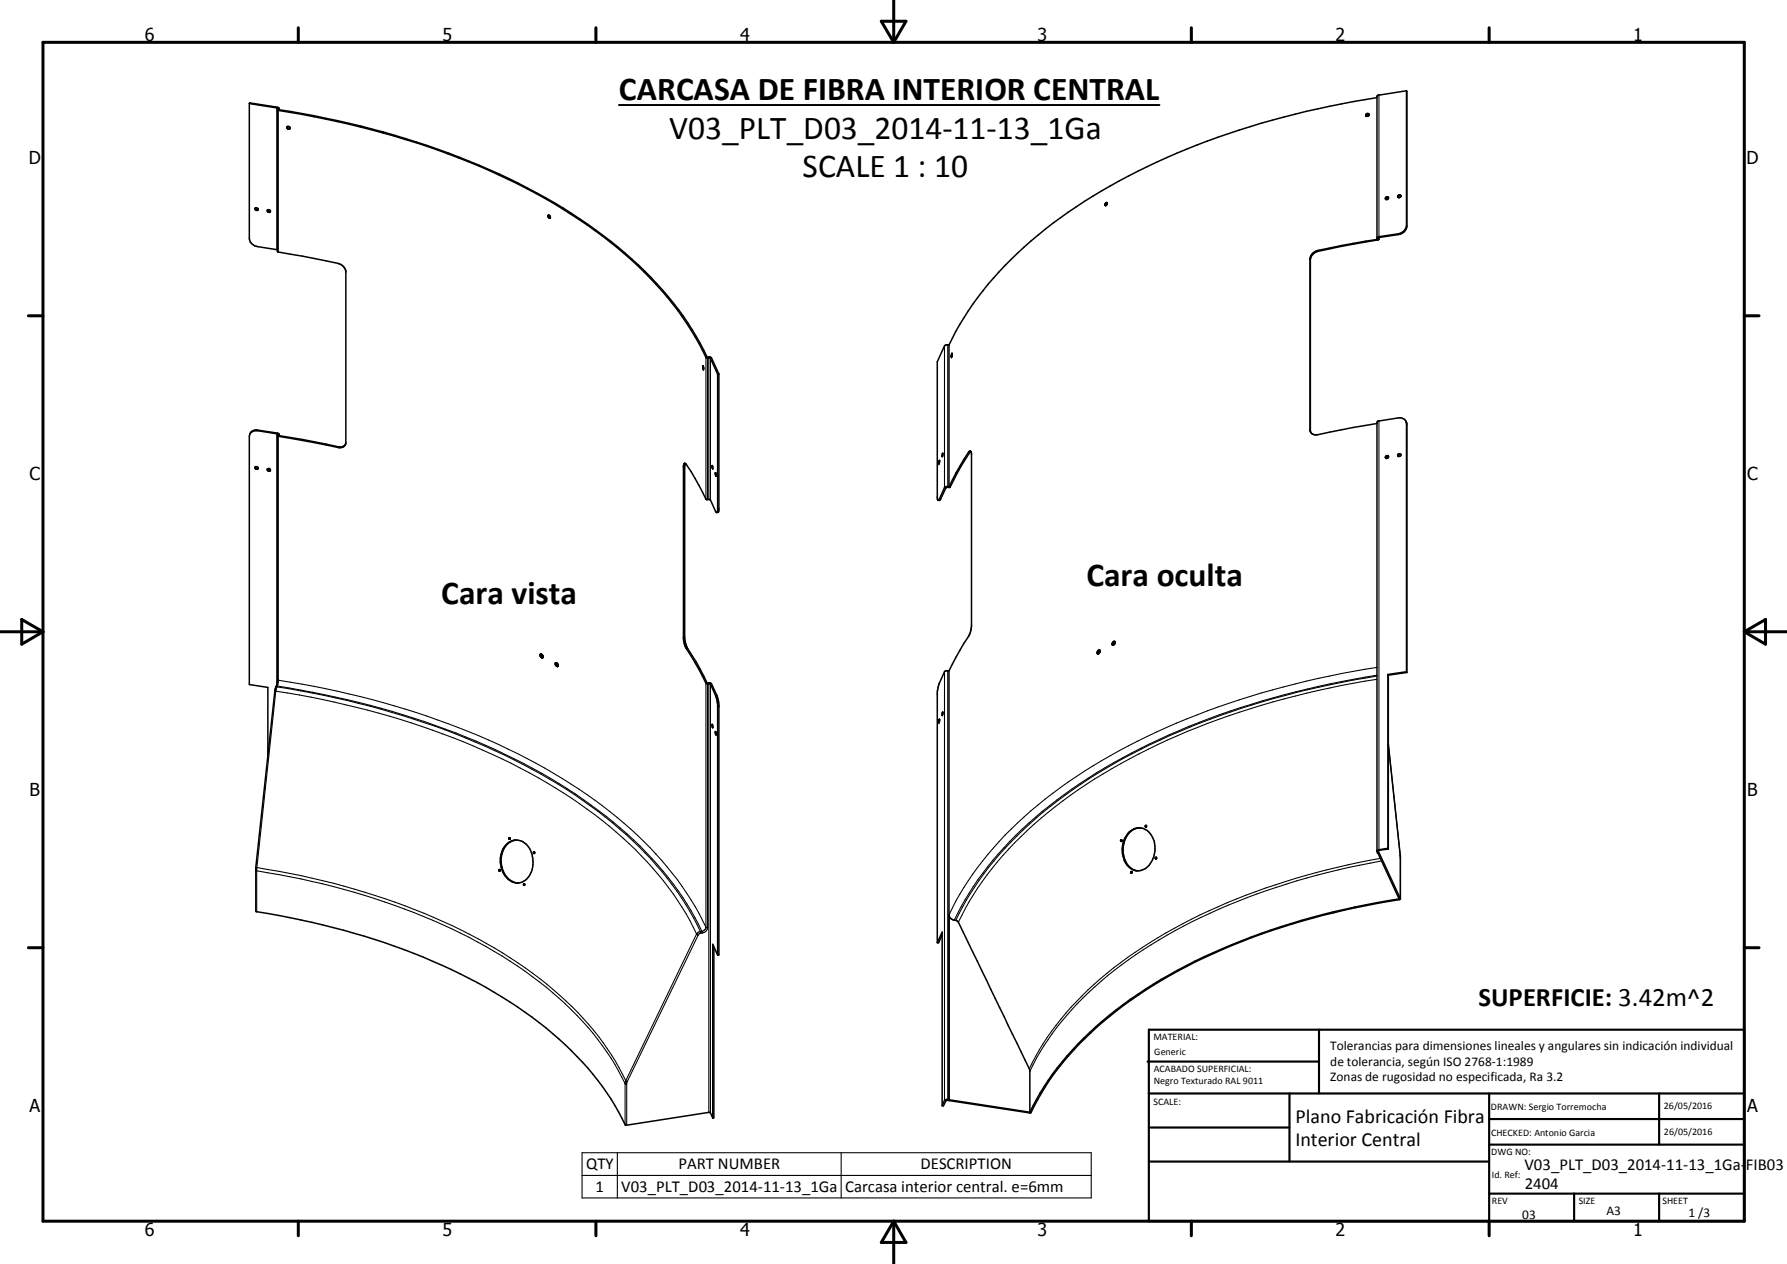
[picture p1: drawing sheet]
<svg xmlns="http://www.w3.org/2000/svg" width="420mm" height="297mm" viewBox="0 0 420 297" stroke-linecap="round" stroke-linejoin="round" font-family="sans-serif">
<g fill="none" stroke="#000" stroke-width=".35">
<path d="M58.6 24.3v31.7a2.17 2.17 0 0 0 2 2l4.6 .7M58.6 24.3l6.7 1.1v33.8l14.1 2.7a2.53 2.53 0 0 1 1.9 1.7l-.1 40.8M58.6 24.3l.1-.1 6.5 1 .4 .2v.4M65.2 25.8l.1 .1a198.4 198.4 0 0 1 56.4 17.3 113.8 113.8 0 0 1 32.5 23.6 74.7 74.7 0 0 1 11.9 17.3l.9 .1 1.7 3.7M65.6 25.6l-.1 .2a194 194 0 0 1 56.4 17.3 111.7 111.7 0 0 1 33.9 25.1 66.4 66.4 0 0 1 10.5 15.7h.4l.6 .2 1.7 3.8M67.5 29.9l.2 .5 .4-.2M67.5 29.8v.1M67.5 29.8l.1-.1 .5 .1M67.5 29.8l.1 .3 .5 .1M68.1 29.8v.1M68.1 29.9v.3M68.2 30.1l-.1 .1"/>
<path d="M321.2 26.9a.37 .37 0 0 1 .4-.3 .37 .37 0 0 1 .3 .4 .37 .37 0 0 1-.4 .3l-.4-.1zM321.3 27.3h.1M321.9 26.9l-.6 .1-.1 .3M323.8 22.9a189.1 189.1 0 0 0-58.5 18.5 104.1 104.1 0 0 0-34.3 27l-2.3 3.1-2.1 3.2-1.9 3.2-1.6 3.2M330.7 21.3l-6.6 1.1-.3 .2v33.4M330.7 21.3l.1 31.9a2.22 2.22 0 0 1-2 1.9l-4.6 .7M330.7 21.3v31.7a2.17 2.17 0 0 1-2 1.9l-4.5 .7-.4 .4M60 48.9l.2 .3h.5M60 48.9l.3-.1 .4 .2v.4l-.7-.1zM62.9 49.3l.3 .4h.4M128.9 51.1h.1M129.1 50.6l.3 .6"/>
<path d="M129.1 50.6h-.2v.3l.2 .4 .3-.1M129.4 51.2h.1M259.8 48.3h.1M260.3 48l-.2 .3h-.3M260.3 48h.1M260.3 47.8l-.1-.2a.47 .47 0 0 0-.4 .7M260.3 47.8v.2M260.3 47.8l-.2 .1-.1 .4M323.8 56l.1 .3a153.7 153.7 0 0 0-14.6 2.8 2.24 2.24 0 0 0-1.3 1.6v40.4a1.44 1.44 0 0 0 1.9 1.1l8.3-1.7 5.6-1M324.2 55.8v.5l-.3 .1a132.9 132.9 0 0 0-14.7 2.9 2.1 2.1 0 0 0-1.1 1.7l.1 40.6M324.2 55.8l-.1 .2 .1 .2M326.5 46.5h-.5l-.2 .3"/>
<path d="M328.6 46.1l.4-.3 .4 .2a.38 .38 0 0 1-.4 .4 .38 .38 0 0 1-.4-.3zM329.4 46.1l-.5-.1-.2 .4M165.3 85.9l.1 .8zM165.3 86h-.1M168.7 87.9v32.2l-.1 .3M169 87.9v31.9l-.1 .5-.3 .1M169 87.9h-.3M223.1 81.1h-.6l-.4 .2-1.7 3.7v32.2l.2 .4M223.1 81.1v33.3M223.8 83.1h.1M223.8 83.1l-.1 .7zM223.8 83.7h.1"/>
<path d="M330.6 99l.2 .7v58.3M58.9 101.8l.7-.5 1-.1 4.5 .7 .2 .1-.1 .3M60 109.7l.2 .4 .5-.1M62.9 110.2l.3 .4 .4-.1M65.2 102.4l.2 .1 14 2.7a1.65 1.65 0 0 0 1.7-.5l.1-.3M65.2 102.3v57.8l-.6 2.2-4.5 41.5v10.4a165.2 165.2 0 0 1 54.1 17.8 86.5 86.5 0 0 1 26.3 21.9 70.1 70.1 0 0 1 6.6 10.5l19.6-3 .3 .1 .6 1.3M65.6 102.4v-.4l-.2-.2-4.7-.7a1.59 1.59 0 0 0-2.1 1.5v58.3l4.4 .6v16.2M65.6 102.2l-.1 .2 5.7 .9 8.6 1.7 1-.1 .4-.5M161.2 108.9l-.2 .4v40.9l.6 2.1 2.1 3.3 2.6 4.9 .4-.1 .6 .3 1.3 2.9 .4 2.2v58.6l-.3 .1M166 117.3a35.3 35.3 0 0 0-4.9-8.4l-.2 .1-.2 .5v41l.6 1.8 3 5 1.7 3.4 1 .1 1.2 2.6 .5 2.1v59M166 117.3h.1M166 117.3l1 .2 1.2 2.6 .4 .3"/>
<path d="M167.5 109.4l.1 .8zM168.2 111.1l.1 .8zM220.8 108.2v.8zM221.5 107.3h.1M221.6 107.2v-.7l-.1 .8M222.4 114.6l-1.2 2.7-.3 .3h-.3M222.5 114.6h-.1M223.1 114.4a51 51 0 0 1 4.7-8.3l.4-.1 .2 .6v40.6l-.5 2-2.2 3.6-2.6 4.8M223.1 114.4l-.6-.1-.4 .3-1.5 3M228 106l-.1 .1M228.2 106.1l-2.2 3.5-2.6 4.8-.9 .2M326.4 107.2l.1 .1"/>
<path d="M326.4 107.2l-.4 .1-.2 .4M329.4 106.8l-.3-.2-.3 .1-.2 .2 .1 .3M329.4 106.8l-.2 .4h-.5M329.4 106.8h-.5l-.2 .4M127 153.8l.1 .5 .3 .3 .3-.1M127 153.8h.1M127 153.8l.3-.1 .2 .2 .2 .6M127.2 153.7l.3 .7M127.5 154.4h.1M127.6 154.4l.1 .1M130.6 155.8v.5a.38 .38 0 0 0 .6 .2M130.6 155.7v.1"/>
<path d="M130.6 155.7l.5 .3 .1 .5M130.8 155.7v.4l.4 .4M223.1 157.6h-.6l-.4 .3-1.3 2.8-.4 1.9v58.9M223.1 157.6v100.8M258.2 152.8h.1a.35 .35 0 0 1 .4 .3 .35 .35 0 0 1-.3 .4l-.2 .2-.2-.2zM258.6 152.9h.1M258.6 152.9l-.3 .3-.1 .5M261.5 151.5v.1M262.2 150.8a.56 .56 0 0 1-.7 .8M262.2 150.8l-.3-.1-.3 .3-.1 .5M262.2 150.8l-.4 .3-.1 .5M326.3 158.5v40.8"/>
<path d="M326.3 158.5l.1 .2M326.4 158.7v40.8M330.7 157.9v-58.3a1.5 1.5 0 0 0-2-1.4l-4.6 .7-.3 .3v100.8M330.7 157.9l-4.4 .6M330.7 157.9l.1 .1M330.8 158l-4.4 .7M167.4 170.2l.2 .8zM168.2 171.9l.1 .8zM220.8 169.1l.1 .1-.1 .6zM221.5 168.1h.1M221.6 168.1v-.8l-.1 .8M326.4 174.9l2.9 26.2-.1 10.2a165.5 165.5 0 0 0-54 17.9 84.7 84.7 0 0 0-28.5 24.7l-4.4 7.6-19.6-2.9h-.2l-.7 1.3-.3-.1"/>
<path d="M119.1 198.4a3.5 3.5 0 0 1 5.8 1.9 5.4 5.4 0 0 1-2.3 7 4 4 0 0 1-4.7-3.1 5.9 5.9 0 0 1 1.2-5.8zM119.8 196.9l.1 .3M119.9 196.9l-.1 .3M119.9 196.9l-.3 .1 .2 .2M121.3 197.4a4.5 4.5 0 0 0-3.5 4.8 5.2 5.2 0 0 0 3.4 5.2l.8 .1M263.6 197.4h.2M263.6 197.4l-.1 .2 .2 .1M263.6 197.4h.1M263.7 197.4v.3M263.7 197.4h.1M263.8 197.4l-.1 .3M267.9 194.6a4.5 4.5 0 0 0-3.8 4.3 6.7 6.7 0 0 0 .6 3.7l.5 .7a3 3 0 0 0 2.3 1.3"/>
<path d="M268 194.6a4.3 4.3 0 0 1 3.6 4.3 5.4 5.4 0 0 1-3.1 5.6 3.4 3.4 0 0 1-4.3-2.8 5.6 5.6 0 0 1 2.7-7l1.2-.1M269.3 194.1l.2-.1 .1 .3h-.3zM269.5 194.1v.3M269.5 194.1h.1M326.3 199.3l-2.2 .4-.3 .3 5.2 11.2a160.8 160.8 0 0 0-56 19 81.4 81.4 0 0 0-27.5 25.2l-3.4 6M326.3 199.3l.1 .2M326.4 199.5l-2.3 .5 5.2 11.2M117.3 204.5v.1M117.3 204.6h.1M117.3 204.5h.1M117.5 204.3v.4M117.5 204.3v.4l-.2-.1"/>
<path d="M117.5 204.3l-.2 .2M123.1 207.7h.2a.19 .19 0 0 1 0 .2 .19 .19 0 0 1-.2 .1zM123.3 207.7v.3M125.7 200.2v.3M125.7 200.3v.2M125.7 200.3h-.3l.1 .3 .2-.1M221.5 219.7l-.8 1.9-.3-.1M223.1 215a1.71 1.71 0 0 0 1.8 1.3l.4 .4 16.8 34.6v10.1M266.1 204.9h-.3l.2 .3 .1-.1M266.1 204.9v.2M271.7 201.5l-.1 .1M271.7 201.5l.2 .1v.2l-.3-.1z"/>
<path d="M271.9 201.5v.3M167.8 222.5v40.2l-.2 .1M168.7 224.5l-1.1-2.6v40.9M220.4 221.5l1.1-2.5v40.8M223.1 258.4h-.4l-.5 .1-.7 1.3M223.1 258.4l19 3"/>
<circle cx="63.2" cy="49.5" r=".36"/>
<circle cx="326.1" cy="46.6" r=".34"/>
<circle cx="60.3" cy="109.9" r=".37"/>
<circle cx="63.2" cy="110.4" r=".36"/>
<circle cx="326.1" cy="107.4" r=".35"/>
</g>
<g fill="#000">
<circle cx="165.3" cy="85.9" r=".18"/>
<circle cx="165.4" cy="86.7" r=".18"/>
<circle cx="223.7" cy="83.7" r=".18"/>
<circle cx="223.7" cy="83.8" r=".18"/>
<circle cx="223.8" cy="83.1" r=".18"/>
<circle cx="168.2" cy="111.1" r=".18"/>
<circle cx="220.8" cy="109" r=".18"/>
<circle cx="220.9" cy="108.2" r=".18"/>
<circle cx="168.2" cy="171.9" r=".18"/>
<circle cx="220.8" cy="169.8" r=".18"/>
<circle cx="220.9" cy="169" r=".18"/>
<circle cx="323.9" cy="200.3" r=".18"/>
<circle cx="223.1" cy="258.4" r=".18"/>
</g>
<g fill="none" stroke="#000" stroke-width=".25">
<path d="M65.1 25.4v33.3M65.4 26v33.2M65.6 25.6v.2M324.2 22.4v33.2M309.9 58.8l.1 .3M324.1 55.9v.1M324.2 55.9v.3M328.7 54.9l.1 .2M330.7 53l.1 .2M308 60.9l.1 .2M166 84v33.3M166.4 84.1v33.3"/>
<path d="M166.7 84.1v33.3M167 84.2v33.3M222.1 81.3v33.3M222.8 81v33.3M324.2 98.9v100.8M330.7 99.6l.1 .1M60.7 101.1l-.1 .1M65.1 101.9v58.8M65.4 102.5v57.7l-.2 1M65.6 102.2v.2M79.5 105l-.1 .2M161 109.7l-.3 .1"/>
<path d="M169 119.5l-.3 .1M220.9 117.2l.3 .1M227.7 106.3h.3M308 100.9l.1 .2M65.2 159.7l.1 .1a187.2 187.2 0 0 1 62.8 20.7 100.7 100.7 0 0 1 31.2 26.3 78 78 0 0 1 6.8 11.2h.3M161 149.7l-.3 .1M161.7 152.4l-.3 .1M222.1 157.9v100.7M222.8 157.6v100.8M323.8 156.8a187.9 187.9 0 0 0-60.6 19.6 107.6 107.6 0 0 0-29.6 22.9 66.4 66.4 0 0 0-10.5 15.7M323.8 158.7a192.2 192.2 0 0 0-55.6 17.2 110.9 110.9 0 0 0-33.5 24.8 67.6 67.6 0 0 0-10.3 15.5M323.8 158.9a189.4 189.4 0 0 0-59.7 19.3 104.5 104.5 0 0 0-31.6 25.6 65.8 65.8 0 0 0-7.8 12.5"/>
<path d="M323.8 159.6a179.9 179.9 0 0 0-62.4 21 95.7 95.7 0 0 0-30.4 26.5l-3.1 4.8-2.6 4.8M64.6 162.3l.2 .1M64.8 162.4l-4.4 41.5M64.8 162.4a183.4 183.4 0 0 1 61.7 20.4 97.5 97.5 0 0 1 31.8 27.3l3 4.7 2.5 4.7M65.1 161.4l-.3 1M65.1 161.4l-.3 .1M65.1 161.4a186.1 186.1 0 0 1 62.1 20.5 101.9 101.9 0 0 1 29.7 24.5l4.3 6.1 1.9 3.2 1.6 3.2M65.2 161.2l-.1 .2M65.2 161.2l-.3 .1M65.2 161.2a191.2 191.2 0 0 1 58 18.3 105 105 0 0 1 32.7 25.3 62.1 62.1 0 0 1 9.1 14.1M166 160.6v57.5l-.4 .5-.6 .3M166.4 160.7v57.3"/>
<path d="M166.7 160.7v100.7M167 160.8v100.7M168.2 163.4h.3M169 166.1l-.3 .1M326.4 174.9l2.8 26.1M324.1 199.9v.2M60.1 204.5v.1a172.2 172.2 0 0 1 50.2 15.7 91.3 91.3 0 0 1 30.2 24 59.9 59.9 0 0 1 6.6 10.5h.3M60.1 203.8l.3 .1M60.4 203.9v10.3M60.4 203.9a166 166 0 0 1 52 16.7 87.2 87.2 0 0 1 29.4 24.4l2.9 4.4 2.4 4.6M163.8 219.5l.4 .3M163.8 219.5l-16.7 34.5"/>
<path d="M164.2 219.8l-16.7 34.4M164.7 218.9v.4M164.7 218.9l-.9 .6M164.7 219.3l-.3 .2-.2 .3M165 218.9l.1 .3M165 218.9h-.3M165.1 219.2l-.4 .1M166.4 218l-.1 .4-.5 .6-.7 .2M324.6 201.7a155.3 155.3 0 0 0-52.3 18.6 80.5 80.5 0 0 0-27 24.9l-3.3 6M324.8 202.3a158.9 158.9 0 0 0-50.4 17.5 85.5 85.5 0 0 0-27 23.1 52.9 52.9 0 0 0-5.3 8.9M329.2 201h.1M329.2 201l.1 10.2"/>
<path d="M147.1 254l.4 .2M147.1 254l-.1 .5v9.8M147.5 254.2l-.1 .3v9.9M136.9 270.9h119.7v10.6h-119.7zM136.9 276.2h119.7M145.1 270.9v10.6M197.8 270.9v10.6"/>
</g>
<path d="M145.5 24.7h127.1" fill="none" stroke="#000" stroke-width=".46"/>
<g fill="none" stroke="#000" stroke-width=".71">
<path d="M10.1 9.9h400v277.1h-400zM70.1 6.5v3.4M140.1 6.5v3.4M207.2 5h5.8l-2.9 4.9zM210.1 0v9.9M280.1 6.5v3.4M350.1 6.5v3.4M6.7 74.2h3.4M410.1 74.2h3.5M.1 148.5h10M5.1 145.6l5 2.9-5 2.9zM410.1 148.5h10"/>
<path d="M410.1 148.5l5-2.9v5.8zM6.7 222.7h3.4M410.1 222.7h3.5M70.1 287v3.4M140.1 287v3.4M210.1 287v10M210.1 287l2.9 5h-5.8zM280.1 287v3.4M350.1 287v3.4"/>
</g>
<g fill="none" stroke="#000" stroke-width=".51">
<path d="M269.8 249.5h40.3M270.1 242h140v45h-140zM270.1 257h140M303.2 257v16M310.1 242v15M350.1 257v30M390.1 257v12M270.1 265h33.1M270.1 273h80M350.1 269h60M350.1 263h60M350.1 280.5h60"/>
<path d="M370.1 280.5v6.5M390.1 280.5v6.5"/>
</g>
<g font-size="7.9">
<text x="145.5" y="23.6">CARCASA DE FIBRA INTERIOR CENTRAL</text>
<text x="157.3" y="32.6">V03_PLT_D03_2014-11-13_1Ga</text>
<text x="188.7" y="41.6">SCALE 1 : 10</text>
<text x="255.4" y="137.7">Cara oculta</text>
<text x="103.7" y="142">Cara vista</text>
</g>
<text font-size="6.3" x="347.6" y="236.5">SUPERFICIE: 3.42m^2</text>
<g font-size="4.7">
<text x="304.6" y="263.9">Plano Fabricación Fibra</text>
<text x="304.6" y="269.3">Interior Central</text>
</g>
<g font-size="4.2">
<text x="34" y="9.6">6</text>
<text x="104" y="9.6">5</text>
<text x="174" y="9.6">4</text>
<text x="244" y="9.6">3</text>
<text x="314" y="9.6">2</text>
<text x="384" y="9.6">1</text>
<text x="6.8" y="38.7">D</text>
<text x="410.6" y="38.7">D</text>
<text x="7" y="112.9">C</text>
<text x="410.8" y="112.9">C</text>
<text x="7" y="187.1">B</text>
<text x="410.8" y="187.1">B</text>
<text x="7" y="261.4">A</text>
<text x="410.8" y="261.4">A</text>
<text x="34" y="290.4">6</text>
<text x="104" y="290.4">5</text>
<text x="174" y="290.4">4</text>
<text x="244" y="290.4">3</text>
<text x="314" y="290.4">2</text>
<text x="384" y="290.4">1</text>
</g>
<g font-size="3.9">
<text x="137.8" y="274.8">QTY</text>
<text x="159.5" y="274.8">PART NUMBER</text>
<text x="216.4" y="274.8">DESCRIPTION</text>
<text x="358.5" y="275">V03_PLT_D03_2014-11-13_1Ga-FIB03</text>
<text x="140" y="280.1">1</text>
<text x="146.1" y="280.2">V03_PLT_D03_2014-11-13_1Ga</text>
<text x="198.7" y="280.2">Carcasa interior central. e=6mm</text>
<text x="358.5" y="279.4">2404</text>
</g>
<g font-size="3.1">
<text x="312.7" y="246.8">Tolerancias para dimensiones lineales y angulares sin indicación individual</text>
<text x="312.7" y="250.4">de tolerancia, según ISO 2768-1:1989</text>
<text x="312.7" y="254">Zonas de rugosidad no especificada, Ra 3.2</text>
<text x="357.9" y="286.4">03</text>
<text x="377.7" y="285.6">A3</text>
<text x="397" y="285.9">1 /3</text>
</g>
<g font-size="2.4">
<text x="271.2" y="244.4">MATERIAL:</text>
<text x="271.3" y="252">ACABADO SUPERFICIAL:</text>
<text x="271.4" y="247.9">Generic</text>
<text x="271.3" y="254.6">Negro Texturado RAL 9011</text>
<text x="271.2" y="259.7">SCALE:</text>
<text x="350.6" y="260.8">DRAWN: Sergio Torremocha</text>
<text x="391.2" y="260.6">26/05/2016</text>
<text x="350.6" y="267">CHECKED: Antonio Garcia</text>
<text x="391.2" y="266.7">26/05/2016</text>
<text x="350.6" y="271.4">DWG NO:</text>
<text x="350.8" y="276.9">Id. Ref:</text>
<text x="350.8" y="282.8">REV</text>
<text x="371.2" y="282.9">SIZE</text>
<text x="390.9" y="282.9">SHEET</text>
</g>
</svg>
